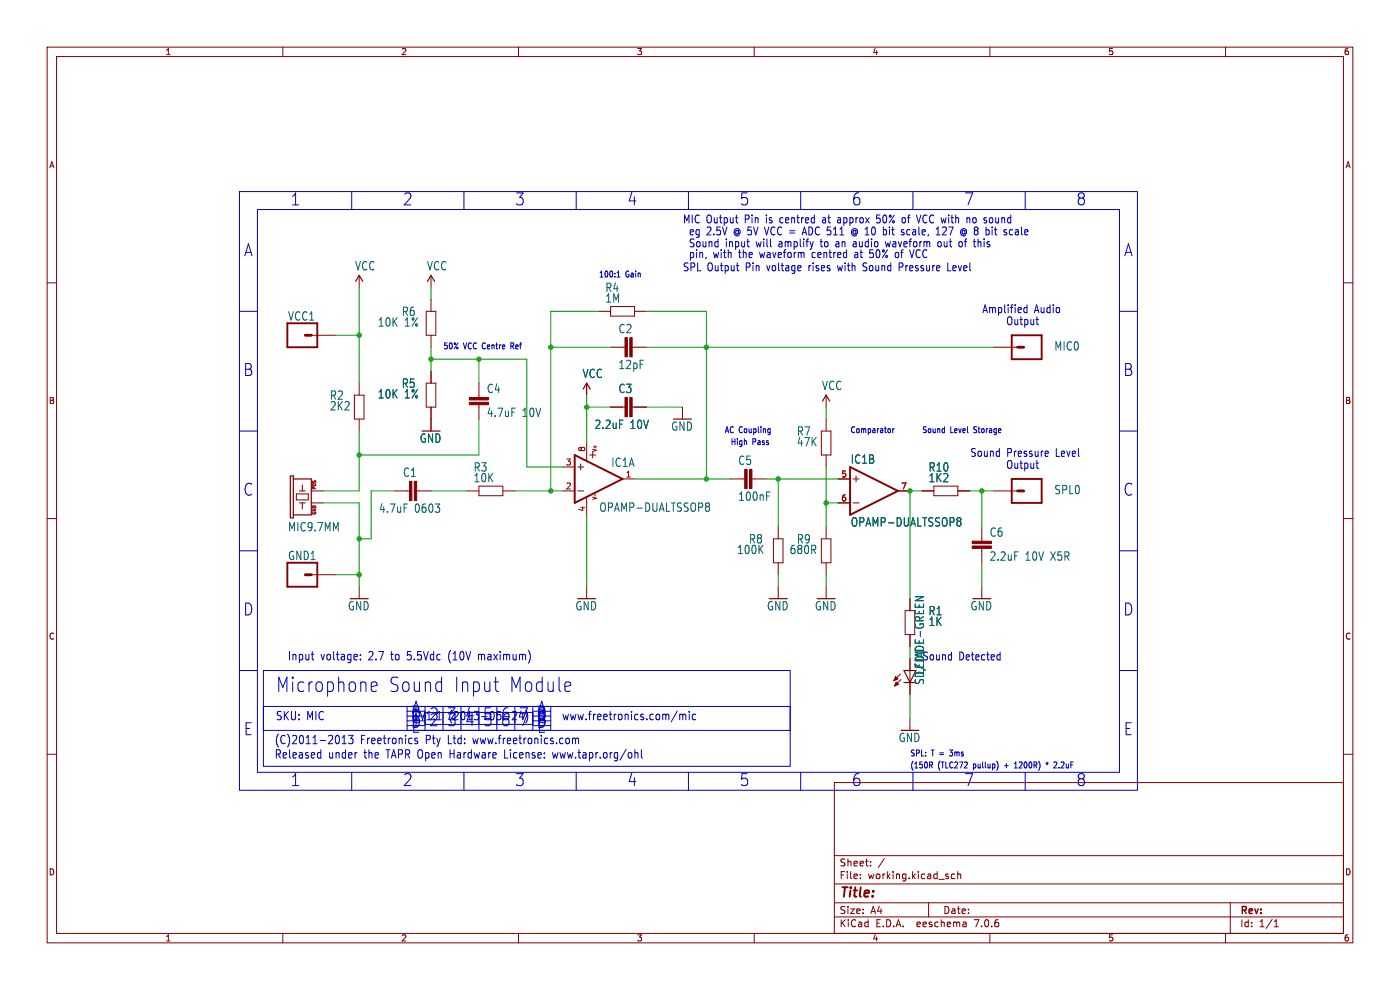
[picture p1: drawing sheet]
<svg xmlns="http://www.w3.org/2000/svg" width="297mm" height="210mm" viewBox="0 0 297 210" stroke-linecap="round" stroke-linejoin="round" font-family="sans-serif">
<g fill="none" stroke="#840000" stroke-width=".21">
<path d="M10 10h277v190h-277zM12 12h273v186h-273zM60 10v2M110 10v2M160 10v2M210 10v2M260 10v2M10 60h2M76.2 58.4v2.6M91.4 58.4v2.6M285 60h2M66 71.1h5.1"/>
<path d="M90.4 66h2.1v5.1h-2.1zM91.4 63.5v2.5M91.4 71.1v2.6M91.4 78.7v2.6M127 66h2.5M129.5 65h5.1v2.1h-5.1zM129.5 73.7h3.1M134.1 73.7h3.1M134.6 66h2.6M210.8 73.7h5.1M75.2 83.8h2v5.1h-2zM76.2 81.3v2.5"/>
<path d="M76.2 88.9v2.5M90.4 81.3h2.1v5.1h-2.1zM91.4 86.4v5M101.6 81.3v3M101.6 85.9v3M119.4 99.1h2.5M122.6 99.1h1.2M123.2 98.4v1.3M124.5 81.3v2.5M124.5 94v3.7M125.1 96.5h1.3M125.7 95.9v1.3"/>
<path d="M129.5 86.4h3.1M134.1 86.4h3.1M144.8 86.4v2.5M174.2 91.4h2.1v5.1h-2.1zM175.3 83.8v2.6M175.3 88.9v2.5M175.3 96.5v2.6M10 110h2M62.9 104.8h2.5v1.2h-2.5zM63.5 104.1h1.3M63.5 106.7h1.3M64.1 102.9v1.2"/>
<path d="M64.1 106.7v1.3M66 104.1h2.6M66 106.7h2.6M83.8 104.1h3.1M88.4 104.1h3M99.1 104.1h2.5M101.6 103.1h5.1v2.1h-5.1zM106.7 104.1h2.5M119.4 104.1h2.5M122.6 104.1h1.2M124.5 105.5v3.7M126.2 104.7v.5"/>
<path d="M132.1 101.6h2.5M154.9 101.6h3.1M159.5 101.6h3.1M164.1 114.3h2v5.1h-2zM165.1 111.8v2.5M165.1 119.4v2.5M174.2 114.3h2.1v5.1h-2.1zM175.3 111.8v2.5M175.3 119.4v2.5M177.8 101.6h2.5M177.8 106.7h2.5M181 101.6h1.2"/>
<path d="M181 106.7h1.2M181.6 101v1.2M190.5 104.1h2.5M195.6 104.1h2.5M198.1 103.1h5.1v2.1h-5.1zM203.2 104.1h2.5M208.3 111.8v3M208.3 116.3v3.1M210.8 104.1h5.1M285 110h2M66 121.9h5.1M76.2 124.5v2.5"/>
<path d="M124.5 124.5v2.5M165.1 124.5v2.5M175.3 124.5v2.5M192 129.5h2.1v5.1h-2.1zM193 127v2.5M193 134.6v2.6M193 139.7v7.6M208.3 124.5v2.5M10 160h2M191 143l-1.4 1.4M191.1 144.1l-1.4 1.4M193 152.4v2.5"/>
<path d="M285 160h2M177 166h108v32h-108zM60 198v2M110 198v2M160 198v2M177 194.5h108M177 191.5h108M177 187.5h108M177 181.5h108M182.5 186.3v.1M182.5 185.5v.1M184.7 183.6v.1"/>
<path d="M184.7 182.8v.1M187.6 182.1l-1.3 2M197 191.5v3M202.5 185.5l-.4-.1-.3 .3 .2 .6h.5M203.2 185.5l.2-.1 .3 .1 .1 .9M203.2 184.9v1.5M204.9 195.7l.1 .9M205 196.5l-.2 .1M205 196h-.2M210 198v2M260 198v2M261 191.5v6.5"/>
<path d="M270.3 196.6h.9M270.3 195.5l.4-.4v1.5"/>
</g>
<g fill="#840000" stroke="#840000" stroke-width=".21">
<path d="M99.6 84.3h4v.5h-4z"/>
<path d="M99.6 85.3h4v.6h-4z"/>
<path d="M133.6 84.3h.5v4.1h-.5z"/>
<path d="M132.6 84.3h.5v4.1h-.5z"/>
<path d="M159 99.6h.5v4h-.5z"/>
<path d="M158 99.6h.5v4h-.5z"/>
<path d="M190 143.5l.5 .5-.9 .4z"/>
<path d="M190.1 144.7l.5 .5-.9 .3z"/>
<path d="M206.2 114.8h4.1v.5h-4.1z"/>
<path d="M206.2 115.8h4.1v.5h-4.1z"/>
<path d="M87.9 102.1h.5v4.1h-.5z"/>
<path d="M86.9 102.1h.5v4.1h-.5z"/>
<path d="M133.6 71.6h.5v4.1h-.5z"/>
<path d="M132.6 71.6h.5v4.1h-.5z"/>
</g>
<path d="M75.4 59.7l.8-1.3 .8 1.3M90.7 59.7l.7-1.3 .8 1.3M123.7 82.6l.8-1.3 .7 1.3M174.5 85.1l.8-1.3 .7 1.3M61.6 101h.6v8.9h-.6zM62.2 101.6h3.8v7.6h-3.8M191.8 144.8h2.5M191.8 142.2h2.5l-1.3 2.6z" fill="none" stroke="#840000" stroke-width=".25"/>
<path d="M61 68.6h6.3v5.1h-6.3zM214.6 71.1h6.4v5.1h-6.4zM121.9 96.5l10.2 5.1-10.2 5.1zM180.3 99.1l10.2 5-10.2 5.1zM61 119.4h6.3v5.1h-6.3zM214.6 101.6h6.4v5.1h-6.4z" fill="none" stroke="#840000" stroke-width=".41"/>
<path d="M64.8 71.1h1.2M215.9 73.7h1.3M215.9 104.1h1.3M64.8 121.9h1.2" fill="none" stroke="#840000" stroke-width=".61"/>
<path d="M149.9 106.7l.5 .1 .1 .2-.3 .5M149.9 107.5h.3M150.2 107.5l.3 .3v.3l-.1 .3-.5 .1M162.6 104.4h.8M203.3 109.8l.4 .1 .2 .3-.3 .4M203.3 110.6h.3M203.6 110.6l.3 .3v.4l-.2 .2-.4 .1M194.2 126.6h1.7l-1.7 .8h1.7" fill="none" stroke="#006464" stroke-width=".21"/>
<g fill="none" stroke="#0000c2" stroke-width=".21">
<path d="M50.8 40.6h190.5v127h-190.5zM54.6 44.5h182.9v119.3h-182.9zM74.6 40.6v3.9M98.4 40.6v3.9M122.2 40.6v3.9M130.9 58.8h.6M131 57.8l.2-.3v1.3M146 40.6v3.9M156 46.2h.6M156.2 56.3h.6M156.4 47.3h.2M156.6 57.4h.2"/>
<path d="M158.4 51.3h.6M158.8 52.4h.2M169.9 40.6v3.9M170.6 48.2l-.4 1.6M172.5 51.3l-.3 1.1M180.8 48.7a.82 .82 0 0 0 .5 1.4M181.1 49l-.1 .2 .1 .4M185.9 47.1l.2 .2M186.7 45.6h-.7l-.1 .8 .2-.1M187.5 48.7l.5 .2M187.8 51.3l.3 1.1M188 49.7l-.5 .1"/>
<path d="M190.7 56.7h.6M191.3 55.8h-.6v1.6M191.4 48.7l.3 .1M191.4 49.3h.3l.1 .3-.2 .2h-.3M193 53l.4 1.7M193.7 40.6v3.9M194.4 45.6l.5 1.7 .5-1.7M198.6 49.8h.8M198.6 48.6l.4-.4v1.6M199.2 51.3l-.3 .3v.4l.3 .4M201.1 55.8v1.6h.6M203.4 52l.2 .3 .3 .1"/>
<path d="M203.9 51.3h-.3l-.2 .3M204.2 48.6a.64 .64 0 0 1 .8 .4v.5h-.3M204.2 49l.3-.1 .2 .1M204.7 49.5l-.2 .2-.3-.1M204.7 48.9v.6M204.9 49.8l-.5 .3-.2-.1M205.2 46.3h.5v1M214.1 49.5l.2 .2 .4 .1M214.7 48.7l-.4 .1-.2 .2M217.5 40.6v3.9M50.8 66h3.8M217.9 64.7v1.6"/>
<path d="M217.9 65.3l-.4-.1-.3 .3 .1 .8h.6M219.8 67.8h.5M220 68.8l.3 .1M237.5 66h3.8M50.8 91.4h3.8M163.1 90.9l.3 .1M163.4 90.9v1.1l-.2 .2M163.4 91.7l-.3 .1M188.9 91.1v.6M189.4 90.9v.9M189.7 90.9l-.3 .3M219.8 98.2h.5"/>
<path d="M220 99.3l.3 .1M221.9 95.7l.4 .1 .1 .3-.7 .2M222.3 96.7l-.4 .1M237.5 91.4h3.8M50.8 116.8h3.8M237.5 116.8h3.8M66 138.8h.6M66.5 140h.1M76.5 139.8v.2M76.5 138.9v.2M211.8 138.9l.4 .1M212.2 138.3v1.7"/>
<path d="M212.2 139.9l-.4 .1M50.8 142.2h3.8M55.9 142.2h111.7v12.7h-111.7zM55.9 149.9h111.7v12.7h-111.7zM67.6 159.6l.5 .1M68.1 159v1.8M71.9 156.3v1.1M72.6 157.8h.9M72.6 156.5l.4-.5v1.8M74 156h.9l-.5 .7 .4 .1v.8l-.2 .2h-.4l-.2-.2M78.8 145.7l1.2-.3-.1-.6-.8-.1-.3 .4 .1 1.4 .2 .2 .8-.2M86.4 149.9h30.4v5h-30.4z"/>
<path d="M88 156.8l.1 .3 .3 .1 .2 .2-.2 .4-.4-.1M90.2 153.7h22.8M90.2 151.1h22.8M94 149.9v3.8M95.1 150.1h1.4l-.7 1M100.6 150.9h.9l-.5 .7M101.6 151.1v3.8M104.8 144.7h1M105.3 146.5l.5 .2M105.4 149.9v3.8M107.8 150.1a.81 .81 0 0 0-1 .6M109.2 151.1v3.8"/>
<path d="M109.5 151.7l-.9 1h1M120.7 144.7l.2 .1 .2 .6-1.3 .3M120.9 146.5l-.2 .2M121.5 156.6v1.2M121.5 156.8l.4-.2 .2 .2M122.1 156.8l.2-.2 .4 .1v1.1M122.1 156.8v1M134.7 159.8l.2-.2 .4 .1v1.1M134.7 159v1.8M136.1 159v1.6l.2 .2M143.7 150.8l-1.3 2.3M144.2 151.5v1.2"/>
<path d="M144.2 151.7l.4-.2 .2 .3M144.8 151.8l.3-.3 .3 .1 .1 1.1M144.8 151.8v.9M146.2 150.9v.2M146.2 151.5v1.2M147.6 151.6l-.5-.1-.2 .3 .1 .8h.6M237.5 142.2h3.8M68.1 160.7l-.5 .1M74.6 163.8v3.8M98.4 163.8v3.8M122.2 163.8v3.8M146 163.8v3.8"/>
<path d="M169.9 163.8v3.8M193.7 163.8v3.8M197.5 162.3l.3 .6M197.6 161.6l.2 .3-.2 .4M211.6 161.8v1.2M215.2 162.9h.6M215.4 161.8l-.2 .2M217.5 163.8v3.8M221.9 161.8l.2 .1M222.1 161.6v.3M222.1 161.9l-.1 .3M222.1 161.9l.2 .3"/>
<path d="M222.4 161.8l-.3 .1M223.7 161.6l.4 .2M224.1 162.2l-.6 .7h.7"/>
</g>
<g fill="none" stroke="#009600" stroke-width=".21">
<path d="M71.1 71.1h5.1M76.2 61v20.3M91.4 76.2h20.4v22.9h7.6M91.4 61v2.5M91.4 73.7v5M101.6 76.2v5.1M116.8 73.7h12.7M127 66h-10.2v38.1M137.2 66h12.7v35.6M137.2 73.7h73.6M76.2 91.4v12.7h-7.6M101.6 88.9v7.6h-25.4"/>
<path d="M124.5 86.4h5M124.5 83.8v10.2M137.2 86.4h7.6M175.3 86.4v2.5M175.3 99.1v12.7M68.6 106.7h7.6v17.8M83.8 104.1h-5.1v10.2h-2.5M91.4 104.1h7.7M109.2 104.1h10.2M124.5 109.2v15.3M134.6 101.6h20.3M162.6 101.6h15.2"/>
<path d="M165.1 101.6v10.2M175.3 106.7h2.5M195.6 104.1h-2.6v22.9M205.7 104.1h5.1M208.3 104.1v7.7M208.3 119.4v5.1M71.1 121.9h5.1M165.1 121.9v2.6M175.3 121.9v2.6M193 137.2v2.5M193 147.3v5.1"/>
</g>
<g fill="#009600" stroke="#009600" stroke-width=".21">
<circle cx="76.2" cy="71.1" r=".46"/>
<circle cx="76.2" cy="96.5" r=".46"/>
<circle cx="91.4" cy="76.2" r=".46"/>
<circle cx="101.6" cy="76.2" r=".46"/>
<circle cx="116.8" cy="73.7" r=".46"/>
<circle cx="124.5" cy="86.4" r=".46"/>
<circle cx="165.1" cy="101.6" r=".46"/>
<circle cx="149.9" cy="101.6" r=".46"/>
<circle cx="149.9" cy="73.7" r=".46"/>
<circle cx="76.2" cy="114.3" r=".46"/>
<circle cx="76.2" cy="121.9" r=".46"/>
<circle cx="116.8" cy="104.1" r=".46"/>
<circle cx="193" cy="104.1" r=".46"/>
<circle cx="208.3" cy="104.1" r=".46"/>
<circle cx="175.3" cy="106.7" r=".46"/>
</g>
<g font-size="4.2" fill="#0000c2">
<text x="58.4" y="147.1">Microphone</text>
<text x="82.3" y="147.1">Sound</text>
<text x="96" y="147.1">Input</text>
<text x="107.7" y="147.1">Module</text>
</g>
<g font-size="3.5" fill="#0000c2">
<text x="61.6" y="43.8">1</text>
<text x="85.4" y="43.8">2</text>
<text x="109.2" y="43.8">3</text>
<text x="133.1" y="43.8">4</text>
<text x="156.9" y="43.8">5</text>
<text x="180.7" y="43.8">6</text>
<text x="204.5" y="43.8">7</text>
<text x="228.3" y="43.8">8</text>
<text x="51.7" y="54.6">A</text>
<text x="238.4" y="54.6">A</text>
<text x="51.6" y="80">B</text>
<text x="238.3" y="80">B</text>
<text x="51.6" y="105.4">C</text>
<text x="238.3" y="105.4">C</text>
<text x="51.6" y="130.8">D</text>
<text x="238.3" y="130.8">D</text>
<text x="87.1" y="154.7">D</text>
<text x="87.1" y="152.6">B</text>
<text x="87.2" y="153">1</text>
<text x="87.2" y="155.7">E</text>
<text x="87.3" y="151.6">A</text>
<text x="91" y="153">2</text>
<text x="91" y="154.3">2</text>
<text x="94.8" y="154.3">3</text>
<text x="98.6" y="153">4</text>
<text x="98.6" y="154.3">4</text>
<text x="102.4" y="153">5</text>
<text x="106.2" y="154.3">6</text>
<text x="110" y="153">7</text>
<text x="113.8" y="152.6">B</text>
<text x="113.8" y="154.3">8</text>
<text x="113.8" y="153">8</text>
<text x="113.9" y="155.7">E</text>
<text x="114" y="151.6">A</text>
<text x="51.7" y="156.2">E</text>
<text x="238.4" y="156.2">E</text>
<text x="61.6" y="167">1</text>
<text x="85.4" y="167">2</text>
<text x="109.2" y="167">3</text>
<text x="133.1" y="167">4</text>
<text x="156.9" y="167">5</text>
<text x="180.7" y="167">6</text>
<text x="204.5" y="167">7</text>
<text x="228.3" y="167">8</text>
</g>
<text font-size="2.8" fill="#840000" x="178" y="190.9">Title:</text>
<g font-size="2.5" fill="#006464">
<text x="75.2" y="57.5">VCC</text>
<text x="90.5" y="57.5">VCC</text>
<text x="128.3" y="62.1">R4</text>
<text x="128.3" y="64.4">1M</text>
<text x="61" y="68.2">VCC1</text>
<text x="80.1" y="69.5">10K</text>
<text x="85.1" y="67.2">R6</text>
<text x="85.8" y="69.5">1%</text>
<text x="131.1" y="70.9">C2</text>
<text x="223.6" y="74.6">MIC0</text>
<text x="85.1" y="82.5">R5</text>
<text x="103.2" y="83.6">C4</text>
<text x="123.5" y="80.4">VCC</text>
<text x="131.1" y="83.6">C3</text>
<text x="131.1" y="78.5">12pF</text>
<text x="174.3" y="82.9">VCC</text>
<text x="69.9" y="85">R2</text>
<text x="69.9" y="87.3">2K2</text>
<text x="80.1" y="84.7">10K</text>
<text x="85.8" y="84.7">1%</text>
<text x="103.2" y="88.7">4.7uF</text>
<text x="110.7" y="88.7">10V</text>
<text x="89" y="94.1">GND</text>
<text x="126" y="91.2">2.2uF</text>
<text x="133.6" y="91.2">10V</text>
<text x="142.3" y="91.6">GND</text>
<text x="169" y="92.6">R7</text>
<text x="169" y="94.9">47K</text>
<text x="85.4" y="101.4">C1</text>
<text x="100.4" y="100.2">R3</text>
<text x="129.6" y="99.2">IC1A</text>
<text x="156.5" y="98.8">C5</text>
<text x="180.4" y="98.6">IC1B</text>
<text x="196.9" y="100.2">R10</text>
<text x="100.4" y="102.5">10K</text>
<text x="156.5" y="106.4">100nF</text>
<text x="196.9" y="102.5">1K2</text>
<text x="223.6" y="105">SPL0</text>
<text x="61" y="112.9">MIC9.7MM</text>
<text x="80.3" y="109">4.7uF</text>
<text x="87.9" y="109">0603</text>
<text x="127.1" y="108.8">OPAMP-DUALTSSOP8</text>
<text x="180.4" y="111.9">OPAMP-DUALTSSOP8</text>
<text x="61" y="119">GND1</text>
<text x="156.3" y="117.7">100K</text>
<text x="158.8" y="115.5">R8</text>
<text x="167.4" y="117.7">680R</text>
<text x="169" y="115.5">R9</text>
<text x="209.9" y="114.1">C6</text>
<text x="209.9" y="119.1">2.2uF</text>
<text x="217.4" y="119.1">10V</text>
<text x="222.9" y="119.1">X5R</text>
<text x="73.7" y="129.7">GND</text>
<text x="122" y="129.7">GND</text>
<text x="162.6" y="129.7">GND</text>
<text x="172.8" y="129.7">GND</text>
<text x="196.9" y="130.7">R1</text>
<text x="205.8" y="129.7">GND</text>
<text x="196.9" y="133">1K</text>
<text x="196.2" y="143.2" transform="rotate(-90 196.2 143.2)">LED1</text>
<text x="196.2" y="145.4" transform="rotate(-90 196.2 145.4)">SD/JADE-GREEN</text>
<text x="190.6" y="157.6">GND</text>
</g>
<g font-size="2.5" fill="#0000c2">
<text x="61" y="140.2">Input</text>
<text x="68" y="140.2">voltage:</text>
<text x="78.2" y="140.2">2.7</text>
<text x="83.1" y="140.2">to</text>
<text x="86.6" y="140.2">5.5Vdc</text>
<text x="95.5" y="140.2">(10V</text>
<text x="102" y="140.2">maximum)</text>
<text x="58.4" y="152.9">SKU: MIC</text>
<text x="119.1" y="152.9">www.freetronics.com/mic</text>
<text x="58.2" y="161">Released</text>
<text x="58.2" y="158">(C)2011-2013</text>
<text x="69.6" y="161">under</text>
<text x="76.4" y="158">Freetronics</text>
<text x="77.3" y="161">the</text>
<text x="82.1" y="161">TAPR Open</text>
<text x="90.3" y="158">Pty</text>
<text x="95.1" y="158">Ltd:</text>
<text x="95.8" y="161">Hardware</text>
<text x="100.6" y="158">www.freetronics.com</text>
<text x="107.5" y="161">License:</text>
<text x="118" y="161">www.tapr.org/ohl</text>
</g>
<g font-size="2.3" fill="#0000c2">
<text x="144.8" y="47.5">MIC Output</text>
<text x="158" y="47.5">Pin</text>
<text x="162.7" y="47.5">is</text>
<text x="165.8" y="47.5">centred</text>
<text x="175" y="47.5">at</text>
<text x="178.3" y="47.5">approx</text>
<text x="186.8" y="47.5">50% of</text>
<text x="195.7" y="47.5">VCC with</text>
<text x="206.6" y="47.5">no sound</text>
<text x="146" y="50">eg 2.5V</text>
<text x="146" y="52.6">Sound</text>
<text x="153.8" y="52.6">input</text>
<text x="155.7" y="50">@ 5V VCC =</text>
<text x="160.4" y="52.6">will</text>
<text x="165.4" y="52.6">amplify</text>
<text x="171" y="50">ADC 511</text>
<text x="174.4" y="52.6">to</text>
<text x="177.8" y="52.6">an audio</text>
<text x="181.6" y="50">@ 10</text>
<text x="188.7" y="50">bit</text>
<text x="188.7" y="52.6">waveform</text>
<text x="192.7" y="50">scale,</text>
<text x="199.9" y="52.6">out</text>
<text x="200.3" y="50">127</text>
<text x="204.6" y="52.6">of</text>
<text x="205.6" y="50">@ 8 bit</text>
<text x="208" y="52.6">this</text>
<text x="215.4" y="50">scale</text>
<text x="144.8" y="57.7">SPL Output</text>
<text x="146" y="54.9">pin,</text>
<text x="151.2" y="54.9">with</text>
<text x="156.8" y="54.9">the</text>
<text x="158.2" y="57.7">Pin</text>
<text x="161.4" y="54.9">waveform</text>
<text x="162.9" y="57.7">voltage</text>
<text x="171.9" y="57.7">rises</text>
<text x="172.6" y="54.9">centred</text>
<text x="178.2" y="57.7">with</text>
<text x="181.8" y="54.9">at</text>
<text x="183.7" y="57.7">Sound</text>
<text x="185.1" y="54.9">50% of</text>
<text x="191.5" y="57.7">Pressure</text>
<text x="194.1" y="54.9">VCC</text>
<text x="202" y="57.7">Level</text>
<text x="208.3" y="66.6">Amplified</text>
<text x="213.4" y="69.1">Output</text>
<text x="219.4" y="66.6">Audio</text>
<text x="205.7" y="97">Sound</text>
<text x="213.4" y="99.6">Output</text>
<text x="213.5" y="97">Pressure</text>
<text x="224" y="97">Level</text>
<text x="195.6" y="140.2">Sound</text>
<text x="203.4" y="140.2">Detected</text>
</g>
<g font-size="2.1" fill="#840000">
<text x="178" y="184">Sheet:</text>
<text x="178" y="186.7">File:</text>
<text x="184.1" y="186.7">working.kicad_sch</text>
<text x="178" y="196.9">KiCad</text>
<text x="178" y="194.1">Size:</text>
<text x="184.7" y="194.1">A4</text>
<text x="185.7" y="196.9">E.D.A.</text>
<text x="194.6" y="196.9">eeschema</text>
<text x="200" y="194.1">Date:</text>
<text x="207" y="196.9">7.0.6</text>
<text x="263" y="194.3">Rev:</text>
<text x="263" y="196.9">Id:</text>
<text x="267.1" y="196.9">1/1</text>
</g>
<g font-size="1.8" fill="#840000">
<text x="35" y="11.9">1</text>
<text x="85" y="11.9">2</text>
<text x="135" y="11.9">3</text>
<text x="185" y="11.9">4</text>
<text x="235" y="11.9">5</text>
<text x="285" y="11.9">6</text>
<text x="10.3" y="35.9">A</text>
<text x="285.3" y="35.9">A</text>
<text x="10.3" y="85.9">B</text>
<text x="285.3" y="85.9">B</text>
<text x="10.3" y="135.9">C</text>
<text x="285.3" y="135.9">C</text>
<text x="10.3" y="185.9">D</text>
<text x="285.3" y="185.9">D</text>
<text x="35" y="199.9">1</text>
<text x="85" y="199.9">2</text>
<text x="135" y="199.9">3</text>
<text x="185" y="199.9">4</text>
<text x="235" y="199.9">5</text>
<text x="285" y="199.9">6</text>
</g>
<g font-size="1.8" fill="#0000c2">
<text x="127" y="58.9">100:1</text>
<text x="132.7" y="58.9">Gain</text>
<text x="94" y="74.2">50%</text>
<text x="98.3" y="74.2">VCC Centre</text>
<text x="108.7" y="74.2">Ref</text>
<text x="153.7" y="92">AC Coupling</text>
<text x="154.9" y="94.5">High</text>
<text x="159.6" y="94.5">Pass</text>
<text x="180.3" y="92">Comparator</text>
<text x="195.6" y="92">Sound</text>
<text x="201.6" y="92">Level</text>
<text x="206.8" y="92">Storage</text>
<text x="193" y="160.5">SPL:</text>
<text x="197.6" y="160.5">T =</text>
<text x="201.9" y="160.5">3ms</text>
<text x="193" y="163.1">(150R</text>
<text x="199" y="163.1">(TLC272</text>
<text x="206.6" y="163.1">pullup)</text>
<text x="213.5" y="163.1">+</text>
<text x="215.9" y="163.1">1200R)</text>
<text x="222.8" y="163.1">*</text>
<text x="224.7" y="163.1">2.2uF</text>
</g>
<g font-size="1.8" fill="#a90000">
<text x="124.2" y="96" transform="rotate(-90 124.2 96)">8</text>
<text x="119.9" y="98.8">3</text>
<text x="132.6" y="101.3">1</text>
<text x="178.4" y="101.3">5</text>
<text x="119.9" y="103.9">2</text>
<text x="178.4" y="106.4">6</text>
<text x="191.1" y="103.9">7</text>
<text x="124.2" y="108.7" transform="rotate(-90 124.2 108.7)">4</text>
</g>
<g font-size="1.1" fill="#840000">
<text x="126.8" y="96" transform="rotate(-90 126.8 96)">V+</text>
<text x="67.2" y="104" transform="rotate(-90 67.2 104)">POS</text>
<text x="126.8" y="106.1" transform="rotate(-90 126.8 106.1)">V-</text>
<text x="67.2" y="109.3" transform="rotate(-90 67.2 109.3)">GND</text>
</g>
</svg>
